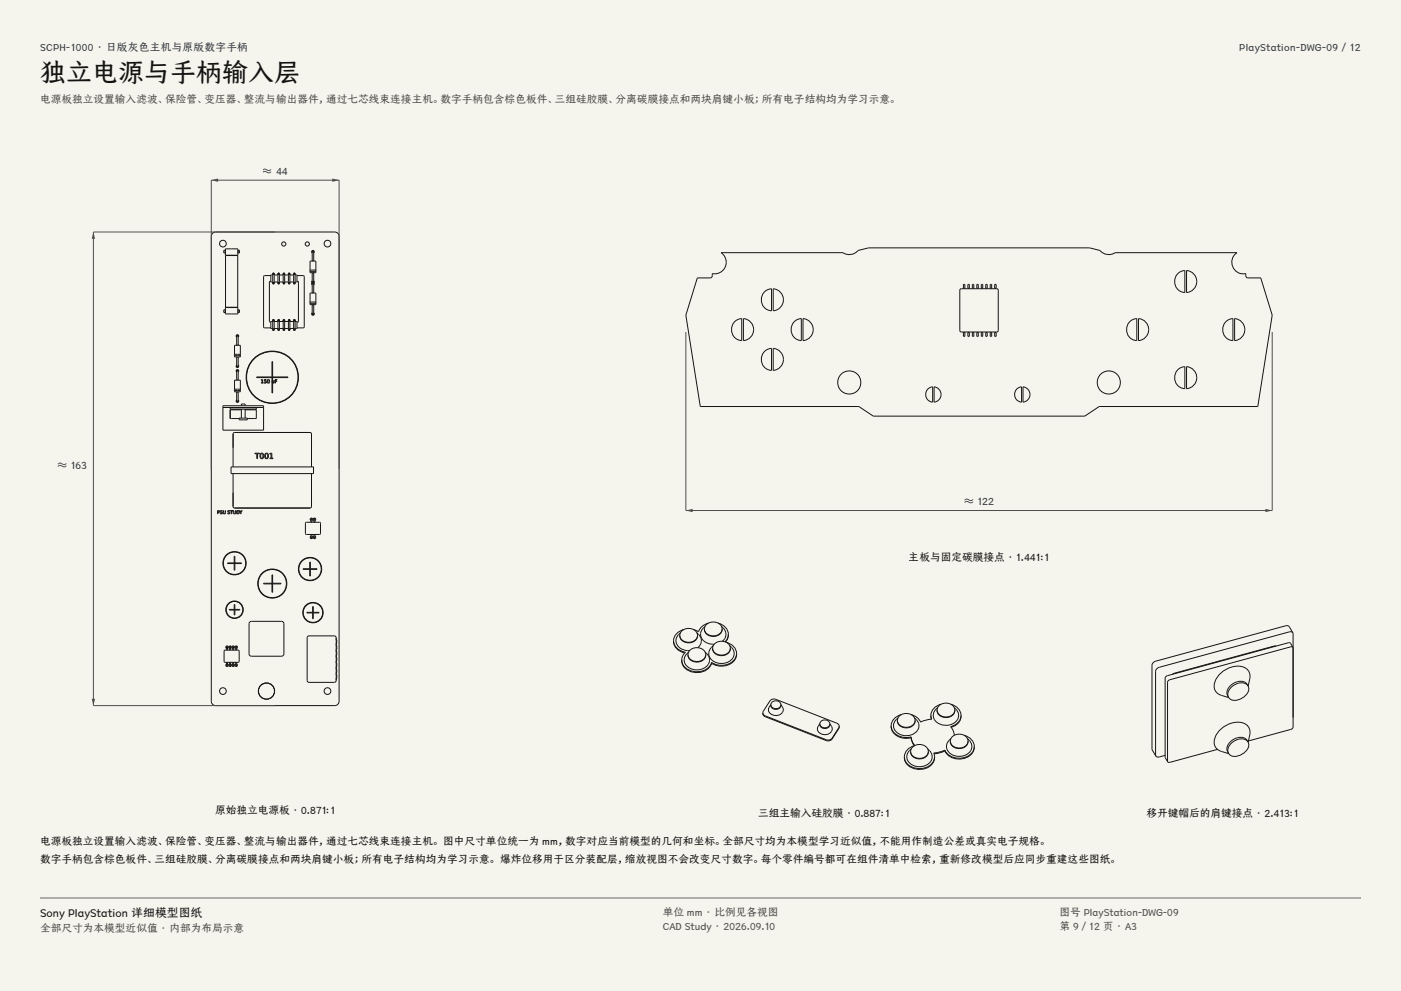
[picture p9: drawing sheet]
<svg xmlns="http://www.w3.org/2000/svg" width="420mm" height="297mm" viewBox="0 0 420 297" stroke-linecap="round" stroke-linejoin="round" font-family="sans-serif">
<g fill="#f5f4ed">
<path d="M0 0h420v297h-420z"/>
<path d="M12 12h396v275h-396z"/>
</g>
<g fill="none" stroke="#141413" stroke-width=".3">
<path d="M63.6 70.1l1-.6h35.8a1.31 1.31 0 0 1 1.3 1.3v139.4a1.31 1.31 0 0 1-1.3 1.3h-35.8a1.31 1.31 0 0 1-1.3-1.3v-139.4zM67.5 75h.1M67.5 75.8h.1M67.5 75h-.4v.8h.4M67.5 75v.8M67.6 74.6h3.7v1.9h-3.7zM67.6 76.6h3.7v15.5h-3.7zM69.4 76.5h.1M69.4 76.5v.1M69.5 76.5v.1M71.3 75h.1M71.3 75.8h.1"/>
<path d="M71.4 75h.4v.8h-.4M71.4 75v.8M93.6 75.8a.39 .39 0 0 1-.1-.6 .39 .39 0 0 1 .6 0 .39 .39 0 0 1-.1 .6M93.6 75.5h.4v2.7h-.4zM94 75.5h.1M94 75.5l-.2-.3-.2 .3M67.5 92.9h.1M67.5 93.7h.1M67.5 92.9h-.4v.8h.4M67.5 92.9v.8M67.6 92.2h3.7v1.9h-3.7zM69.4 92.1h.1"/>
<path d="M69.5 92.1h.1M71.3 92.9h.1M71.3 93.7h.1M71.4 92.9h.4v.8h-.4M71.4 92.9v.8M81.2 82.6h-1.9l-.3 .3v15.1l.3 .3h1.9M81.2 84.3l-.4 .2v11.9l.4 .1M81.8 96v2.8M81.8 96v.4h-.6v2h.6M81.8 82.1v2.8M81.8 98.8l.2 .2 .2-.2M81.8 98.8l.2-.2 .2 .2"/>
<path d="M81.8 96l.2-.2 .2 .2M81.8 96l.2 .2 .2-.2M81.8 82.4l-.6 .1v1.9l.6 .1M81.8 84.9l.2 .2 .2-.2M81.8 84.9l.2-.3 .2 .3M81.8 82.1l.2-.2 .2 .2M81.8 82.1l.2 .2 .2-.2M82.2 96v.4h1.1v-.4M82.2 96v2.8M82.2 82.1v2.8M82.2 98.4h1.1M82.2 84.5h1.1"/>
<path d="M82.2 82.4h1.1M83.3 96v2.8M83.3 82.1v2.8M83.3 98.8l.2 .2 .3-.2M83.3 98.8l.2-.2 .3 .2M83.3 96l.2-.2 .3 .2M83.3 96l.2 .2 .3-.2M83.3 84.9l.2 .2 .3-.2M83.3 84.9l.2-.3 .3 .3M83.3 82.1l.2-.2 .3 .2M83.3 82.1l.2 .2 .3-.2M83.8 96v.4h1.1v-.4"/>
<path d="M83.8 96v2.8M83.8 82.1v2.8M83.8 98.4h1.1M83.8 84.5h1.1M83.8 82.4h1.1M84.9 96v2.8M84.9 82.1v2.8M84.9 98.8l.2 .2 .2-.2M84.9 98.8l.2-.2 .2 .2M84.9 96l.2-.2 .2 .2M84.9 96l.2 .2 .2-.2M84.9 84.9l.2 .2 .2-.2"/>
<path d="M84.9 84.9l.2-.3 .2 .3M84.9 82.1l.2-.2 .2 .2M84.9 82.1l.2 .2 .2-.2M85.3 96v.4h1.2v-.4M85.3 96v2.8M85.3 82.1v2.8M85.3 98.4h1.2M85.3 84.5h1.2M85.3 82.4h1.2M86.5 96v2.8M86.5 82.1v2.8M86.5 98.8l.2 .2 .2-.2"/>
<path d="M86.5 98.8l.2-.2 .2 .2M86.5 96l.2-.2 .2 .2M86.5 96l.2 .2 .2-.2M86.5 84.9l.2 .2 .2-.2M86.5 84.9l.2-.3 .2 .3M86.5 82.1l.2-.2 .2 .2M86.5 82.1l.2 .2 .2-.2M86.9 96v.4h1.1v-.4M86.9 96v2.8M86.9 82.1v2.8M86.9 98.4h1.1M86.9 84.5h1.1"/>
<path d="M86.9 82.4h1.1M88 96v2.8M88 82.1v2.8M88 98.8l.2 .2 .3-.2M88 98.8l.2-.2 .3 .2M88 96l.2-.2 .3 .2M88 96l.2 .2 .3-.2M88 84.9l.2 .2 .3-.2M88 84.9l.2-.3 .3 .3M88 82.1l.2-.2 .3 .2M88 82.1l.2 .2 .3-.2M88.5 96v.4h.5v2h-.5"/>
<path d="M88.5 96v2.8M88.5 82.4l.5 .1v1.9l-.5 .1M88.5 82.1v2.8M89 82.6h1.9l.3 .3v15.1l-.3 .3h-1.9M89 84.3l.5 .2v11.9l-.5 .1M92.9 80.9h1.8v.4h-1.8M92.9 90.5h1.8v.4h-1.8M93.6 94.1h.1M93.6 93.8a.39 .39 0 0 0-.1 .5 .39 .39 0 0 0 .6 0 .39 .39 0 0 0-.1-.5M93.6 84.2l-.2 .4 .2 .8M93.6 81.8h.4v2.7h-.4zM93.6 94.1v-2.7h.4v2.7"/>
<path d="M93.6 84.4l.2 .3 .2-.2M93.6 94.1h.4M93.6 94l.2 .3 .2-.2M93.6 85h.4v2.7h-.4zM94 84.4v.1M94 94v.1M94 84.2l.2 .3-.2 .9M94 85v.1M94 85l-.2-.2-.2 .3M94.7 80.9v-2.7h-1.8v3.5h1.8v-.4M94.7 90.5v-2.7h-1.8v3.5h1.8v-.4M70.3 106.2h1.8v.4h-1.8"/>
<path d="M70.3 116.6h1.8v.4h-1.8M71 119.9a.39 .39 0 0 0-.1 .6 .39 .39 0 0 0 .6 0 .39 .39 0 0 0-.1-.6M71 111.5a.39 .39 0 0 1-.1-.6 .39 .39 0 0 1 .6 0 .39 .39 0 0 1-.1 .6M71 109.4a.39 .39 0 0 0-.1 .6 .39 .39 0 0 0 .6 0 .39 .39 0 0 0-.1-.6M71 101a.39 .39 0 0 1-.1-.6 .39 .39 0 0 1 .6 0 .39 .39 0 0 1-.1 .6M71 107.1h.4v2.7h-.4zM71 117.5h.4v2.7h-.4zM71 109.7l.1 .3 .3-.2M71 100.7h.4v2.7h-.4zM71 111.2h.4v2.7h-.4zM71.4 109.7v.1M71.4 100.7v.1"/>
<path d="M71.4 100.7l-.3-.2-.1 .3M71.4 111.2h.1M71.4 111.2l-.3-.3-.1 .3M72.1 106.2v-2.7h-1.8v3.5h1.8v-.4M72.1 116.6v-2.7h-1.8v3.5h1.8v-.4M76.9 113h9.4v.2h-9.4zM78.3 113.8l.4-.1v1l.2 .1h-.6l.3-.1v-.8zM79.2 113.7h.6l-.4 .2v.2a.37 .37 0 0 1 .4 .2 .37 .37 0 0 1-.1 .5 .37 .37 0 0 1-.5-.2 .29 .29 0 0 0 .4 .1 .29 .29 0 0 0 .1-.4 .29 .29 0 0 0-.5 0zM80.2 113.9l.1-.1a.48 .48 0 0 1 .5 .5 .48 .48 0 0 1-.6 .4zM80.4 113.9a.37 .37 0 0 1 .3 .4 .37 .37 0 0 1-.4 .3zM81.5 114l.2 .7M81.5 108.4h.2v6.3l.3-.1 .2-.6v.8l-.1-.1a.29 .29 0 0 1-.4 .1 .29 .29 0 0 1-.2-.3z"/>
<path d="M81.5 114.6v3.2h.2v-3M82.5 113.7h.6l-.5 .2v.3h.4l-.4 .1v.5zM66.8 121.6h12.2v7.3h-12.2zM66.8 122.1h12.2M69 122.2h7.8v.4h-7.8zM69.3 139.9h24.7v2h-24.7zM69.9 139.9v-9.8l.4-.5 22.9 .1 .2 .4v9.8M71 120.1l.1 .3 .3-.2M71.4 120.1v.1M71.7 125.3h2.4v.5h-2.4zM72.4 122.8h-3.4v2.6h2.7M72.4 121.6v-.5h1.1v.5"/>
<path d="M72.4 122.1v.1M72.4 122.6v2.7M73.5 122.8h3.3v2.6h-2.7M73.5 122.1v.1M73.5 122.6v2.7M76.4 135.8h1.4v.2h-.6v1.5h-.2v-1.5h-.6zM78.2 135.9a.76 .76 0 0 1 .9 .7 .76 .76 0 0 1-.9 .8 1.23 1.23 0 0 1 0-1.5zM78.3 136a.65 .65 0 0 1 .5 .6 .65 .65 0 0 1-.5 .7l-.2-.7zM79.6 135.9a.76 .76 0 0 1 .9 .7 .76 .76 0 0 1-.9 .8 1.23 1.23 0 0 1 0-1.5zM79.8 136a.65 .65 0 0 1 .5 .6 .65 .65 0 0 1-.5 .7l-.2-.7zM80.9 135.9l.6-.1v1.5h.3v.2h-.9v-.2h.4v-1.3l-.4 .1zM65.2 153h.3a.32 .32 0 0 1 .3 .4 .32 .32 0 0 1-.5 .2l-.1 .4z"/>
<path d="M65.3 153.1l.4 .1v.2l-.4 .1zM66.1 153.1l.5-.1-.5 .3a.4 .4 0 0 1 .6 .5 .4 .4 0 0 1-.7 .2l.5-.1-.1-.3a.33 .33 0 0 1-.3-.1 .33 .33 0 0 1 0-.4zM66.9 153l.1 .6a.25 .25 0 0 0 .2 .3 .25 .25 0 0 0 .3-.3l.1-.6v.6a.38 .38 0 0 1-.4 .4 .38 .38 0 0 1-.3-.4zM68.3 153.1l.6-.1-.5 .3a.4 .4 0 0 1 .5 .5 .4 .4 0 0 1-.6 .2l.4-.1v-.3a.33 .33 0 0 1-.4-.1 .33 .33 0 0 1 0-.4zM69 153h.8l-.3 .1v.9l-.1-.9zM69.9 141.9v9.9l.4 .5 22.9-.1 .2-.4v-9.9M70 153l.1 .6a.25 .25 0 0 0 .2 .3 .25 .25 0 0 0 .3-.3l.1-.6v.6a.38 .38 0 0 1-.4 .4 .38 .38 0 0 1-.3-.4zM71 153a.56 .56 0 0 1 .8 .5 .56 .56 0 0 1-.8 .5zM71.1 153.1a.41 .41 0 0 1 .5 .4 .41 .41 0 0 1-.5 .4zM71.8 153l.4 .4 .4-.4-.3 .5v.5zM91.7 156.6h4.2l.1 3.4-4.3 .1-.1-.2zM93.2 156a.38 .38 0 0 1-.1-.6 .38 .38 0 0 1 .6 0 .38 .38 0 0 1-.2 .6"/>
<path d="M93.2 155.5h.3v.9h-.3zM93.2 155.6h.3M94.1 156a.38 .38 0 0 1-.1-.6 .38 .38 0 0 1 .6 0 .38 .38 0 0 1-.2 .6M94.1 155.5h.3v.9h-.3zM94.1 155.6h.3M68.2 168.7h4.2v.2h-4.2zM70.2 166.7h.2v4.2h-.2zM79 174.8h5.2v.2h-5.2zM81.5 172.3h.2v5.2h-.2zM90.9 170.4h4.1v.2h-4.1zM92.9 168.5h.1v4.1h-.1zM93.2 160.7a.38 .38 0 0 0-.1 .6 .38 .38 0 0 0 .6 0 .38 .38 0 0 0-.2-.6"/>
<path d="M93.2 160.2v1h.3v-1M93.2 161.1h.3M94.1 160.7a.38 .38 0 0 0-.1 .6 .38 .38 0 0 0 .6 0 .38 .38 0 0 0-.2-.6M94.1 160.2v1h.3v-1M94.1 161.1h.3M67.2 195l4.4-.1 .1 3.4-4.4 .2zM67.9 199a.38 .38 0 0 0-.1 .6 .38 .38 0 0 0 .6 0 .38 .38 0 0 0-.2-.6M67.9 194.3a.38 .38 0 0 1-.1-.6 .38 .38 0 0 1 .6 0 .38 .38 0 0 1-.2 .6M67.9 193.8h.3v1h-.3zM67.9 198.5v1h.3v-1M67.9 199.4h.3M67.9 193.9h.3"/>
<path d="M68.7 182.6h3.2v.2h-3.2zM68.8 199a.38 .38 0 0 0-.1 .6 .38 .38 0 0 0 .6 0 .38 .38 0 0 0-.2-.6M68.8 194.3a.38 .38 0 0 1-.1-.6 .38 .38 0 0 1 .6 0 .38 .38 0 0 1-.2 .6M68.8 198.5v1h.3v-1M68.8 199.4h.3M68.8 193.8h.3v1h-.3zM68.8 193.9h.3M69.7 199a.38 .38 0 0 0-.1 .6 .38 .38 0 0 0 .6 0 .38 .38 0 0 0-.2-.6M69.7 194.3a.38 .38 0 0 1-.1-.6 .38 .38 0 0 1 .6 0 .38 .38 0 0 1-.2 .6M69.7 198.5v1h.3v-1M69.7 199.4h.3M69.7 193.8h.3v1h-.3z"/>
<path d="M69.7 193.9h.3M70.2 181.2h.2v3.1h-.2zM70.7 199a.38 .38 0 0 0-.2 .6 .38 .38 0 0 0 .6 0 .38 .38 0 0 0-.1-.6M70.7 194.3a.38 .38 0 0 1-.2-.6 .38 .38 0 0 1 .6 0 .38 .38 0 0 1-.1 .6M70.7 193.8h.3v1h-.3zM70.7 198.5v1h.3v-1M70.7 199.4h.3M70.7 193.9h.3M74.9 186.4l.5-.2h9l.5 .2 .2 .5v9.1l-.2 .5-.5 .2h-9l-.5-.2-.2-.5v-9.1zM92 183.5h3.6v.2h-3.6zM92.4 190.6h7.8l.5 .3 .1 13-.3 .5-7.9 .1-.4-.3-.1-13.1zM93.7 181.8h.2v3.6h-.2z"/>
<path d="M100.8 198.7h.2v1.1h-.2M100.8 197h.2v1.1h-.2M100.8 195.2h.2v1.1h-.2M100.8 193.5h.2v1.1h-.2M100.8 191.8h.2v1.1h-.2M100.8 202.2h.2v1.1h-.2M100.8 200.5h.2v1.1h-.2"/>
<circle cx="66.8" cy="73" r="1"/>
<circle cx="85.1" cy="73.1" r=".63"/>
<circle cx="92.1" cy="73.1" r=".63"/>
<circle cx="98.2" cy="73" r="1"/>
<circle cx="81.6" cy="113.1" r="7.9"/>
<circle cx="81.6" cy="113.1" r="7.7"/>
<circle cx="70.3" cy="168.8" r="3.5"/>
<circle cx="70.3" cy="168.8" r="3.4"/>
<circle cx="81.6" cy="174.9" r="4.4"/>
<circle cx="81.6" cy="174.9" r="4.2"/>
<circle cx="92.9" cy="170.5" r="3.5"/>
<circle cx="92.9" cy="170.5" r="3.4"/>
<circle cx="70.3" cy="182.7" r="2.62"/>
<circle cx="70.3" cy="182.7" r="2.49"/>
<circle cx="93.8" cy="183.6" r="3.1"/>
<circle cx="93.8" cy="183.6" r="2.93"/>
<circle cx="66.8" cy="207.1" r="1"/>
<circle cx="79.9" cy="207.1" r="2.45"/>
<circle cx="79.9" cy="207.1" r="2.4"/>
<circle cx="98.2" cy="207.1" r="1"/>
</g>
<path d="M63.3 140.5v-86.5h38.4v86.5" fill="none" stroke="#504e49" stroke-width=".3"/>
<g fill="#504e49">
<path d="M63.3 54l2.1-.5v1z"/>
<path d="M99.6 53.5l2.1 .5-2.1 .5z"/>
</g>
<path d="M82.5 69.5h-54.5v142h54.5" fill="none" stroke="#504e49" stroke-width=".3"/>
<g fill="#504e49">
<path d="M28 69.5l.5 2.1h-1z"/>
<path d="M27.5 209.4h1l-.5 2.1z"/>
</g>
<g fill="none" stroke="#141413" stroke-width=".3">
<path d="M216.2 75.7h36.5a3.5 3.5 0 0 0 4.6-.6l3.1-.8h66.2l3.1 .8a3.5 3.5 0 0 0 4.6 .6h36.5a3.5 3.5 0 0 0-1.2 4.2 3.5 3.5 0 0 0 3.9 2.1v.9l.4 .3 4.1 .1 3.4 11.2-4.3 27.3h-47.6l-4.3 2.9h-63.4l-4.3-2.9h-47.6l-4.3-27.3 3.4-11.2 4.1-.1 .4-.3v-.9a3.5 3.5 0 0 0 3.9-2.1 3.5 3.5 0 0 0-1.2-4.2zM220.1 96.6l1.3-.9 1-.2v6.6a3.3 3.3 0 0 1-2.9-2.1 3.3 3.3 0 0 1 .6-3.4zM222.9 95.5a3.3 3.3 0 0 1 3 3.3 3.3 3.3 0 0 1-3 3.3zM229 87.7l1.4-1 .9-.2v6.7a3.3 3.3 0 0 1-2.8-2.1 3.3 3.3 0 0 1 .5-3.4zM231.8 86.5a3.3 3.3 0 0 1 3.1 3.3 3.3 3.3 0 0 1-3.1 3.4zM237.9 96.6l1.4-.9 .9-.2v6.6a3.3 3.3 0 0 1-2.8-2.1 3.3 3.3 0 0 1 .5-3.4zM240.7 95.5a3.3 3.3 0 0 1 3.1 3.3 3.3 3.3 0 0 1-3.1 3.3zM287.8 86.7l.4-.2h10.6l.4 .2 .1 12.4-.3 .3-10.8 .1-.4-.2zM288.8 85.2h.4v1.2h-.4zM288.8 99.6h.4v1.2h-.4zM290.2 99.6h.4v1.2h-.4zM290.2 85.2h.4v1.2h-.4z"/>
<path d="M291.5 99.6h.4v1.2h-.4zM291.5 85.2h.4v1.2h-.4zM292.8 99.6h.5v1.2h-.5zM292.8 85.2h.5v1.2h-.5zM294.2 99.6h.4v1.2h-.4zM294.2 85.2h.4v1.2h-.4zM295.5 99.6h.4v1.2h-.4zM295.5 85.2h.4v1.2h-.4zM296.9 99.6h.4v1.2h-.4zM296.9 85.2h.4v1.2h-.4zM298.2 99.6h.4v1.2h-.4zM298.2 85.2h.4v1.2h-.4z"/>
<path d="M338.5 96.6l1.4-.9 .9-.2v6.6a3.3 3.3 0 0 1-2.8-2.1 3.3 3.3 0 0 1 .5-3.4zM341.3 95.5a3.3 3.3 0 0 1 3.1 3.3 3.3 3.3 0 0 1-3.1 3.3zM352.9 82.2l1.4-.9 .9-.2v6.6a3.3 3.3 0 0 1-2.8-2.1 3.3 3.3 0 0 1 .5-3.4zM355.7 81.1a3.3 3.3 0 0 1 3.1 3.3 3.3 3.3 0 0 1-3.1 3.3zM367.3 96.6l1.4-.9 .9-.2v6.6a3.3 3.3 0 0 1-2.8-2.1 3.3 3.3 0 0 1 .5-3.4zM370.1 95.5a3.3 3.3 0 0 1 3.1 3.3 3.3 3.3 0 0 1-3.1 3.3zM229 105.5l1.4-.9 .9-.2v6.6a3.3 3.3 0 0 1-2.8-2 3.3 3.3 0 0 1 .5-3.5zM231.8 104.4a3.3 3.3 0 0 1 3.1 3.3 3.3 3.3 0 0 1-3.1 3.3zM278.3 116.5l1.3-.6v4.6a2.32 2.32 0 0 1-2-1.6 2.32 2.32 0 0 1 .7-2.4zM280 115.9a2.31 2.31 0 0 1 2.1 2.3 2.31 2.31 0 0 1-2.1 2.3zM304.9 116.5l1.4-.6v4.6a2.32 2.32 0 0 1-2-1.6 2.32 2.32 0 0 1 .6-2.4zM306.7 115.9a2.31 2.31 0 0 1 2.1 2.3 2.31 2.31 0 0 1-2.1 2.3z"/>
<path d="M352.9 111l1.4-.9 .9-.2v6.6a3.3 3.3 0 0 1-2.8-2 3.3 3.3 0 0 1 .5-3.5zM355.7 109.9a3.3 3.3 0 0 1 3.1 3.3 3.3 3.3 0 0 1-3.1 3.3z"/>
<circle cx="254.6" cy="114.6" r="3.5"/>
<circle cx="332.4" cy="114.6" r="3.5"/>
</g>
<path d="M205.6 99.5v53.5h175.8v-53.5" fill="none" stroke="#504e49" stroke-width=".3"/>
<g fill="#504e49">
<path d="M205.6 153l2-.5v1z"/>
<path d="M379.4 152.5l2 .5-2 .5z"/>
</g>
<g fill="none" stroke="#141413" stroke-width=".3">
<path d="M201.9 192a3.9 3.9 0 0 0 3.6 3.5l-.9 1.3-.2 1M201.9 192a3.7 3.7 0 0 0 3.4 3.7M203.8 190.4a2.77 2.77 0 0 0 2.3 2.3 2.77 2.77 0 0 0 2.9-1.5l.1-.8M203.8 190.4a2.81 2.81 0 0 0 2.2 2.1 2.81 2.81 0 0 0 2.8-1.2l.3-.9M203.8 190.4a2.74 2.74 0 0 1 2.6-2.1 2.74 2.74 0 0 1 2.7 2.1M204 189.7a2.79 2.79 0 0 0-1.3 3 2.79 2.79 0 0 0 2.5 2.1l1.5 .2M204.4 197.8a4 4 0 0 0 4.4 3.8 4.2 4.2 0 0 0 4.5-2.8M204.4 197.8a4.3 4.3 0 0 0 5.4 3.5 4.1 4.1 0 0 0 3.5-2.8M205 188.7a3.8 3.8 0 0 0-3.1 3.3M206.2 196.2a2.77 2.77 0 0 0 2.4 2.3 2.77 2.77 0 0 0 2.8-1.5l.2-.8M206.2 196.2a2.81 2.81 0 0 0 2.3 2.1 2.81 2.81 0 0 0 2.8-1.2l.3-.9M206.2 196.2a2.74 2.74 0 0 1 2.7-2.1 2.74 2.74 0 0 1 2.7 2.1"/>
<path d="M206.4 195.4a2.8 2.8 0 0 0-1.2 3.1 2.8 2.8 0 0 0 2.5 2.1 3.7 3.7 0 0 0 5-2.9l-.3-1.1-1-1.2M208.9 189.7a2.63 2.63 0 0 1 .3 4.4M211.2 188.5a2.77 2.77 0 0 0 2.3 2.3 2.77 2.77 0 0 0 2.9-1.5l.1-.8M211.2 188.5a2.81 2.81 0 0 0 2.2 2.1 2.81 2.81 0 0 0 2.8-1.2l.3-.9M211.2 188.5a2.74 2.74 0 0 1 2.6-2.1 2.74 2.74 0 0 1 2.7 2.1M211.3 187.8a2.8 2.8 0 0 0-1.2 3 2.8 2.8 0 0 0 2.5 2.1l1.5 .2M212.4 186.7l-1.2 .5-1 .7-.8 1.4-1.5-.6M213.3 198.5v.3M213.6 194.3a2.77 2.77 0 0 0 2.3 2.2 2.77 2.77 0 0 0 2.9-1.4l.2-.8M213.6 194.3a2.81 2.81 0 0 0 2.2 2 2.81 2.81 0 0 0 2.9-1.1l.3-.9M213.6 194.3a2.74 2.74 0 0 1 2.7-2.1 2.74 2.74 0 0 1 2.7 2.1M213.8 193.5a2.76 2.76 0 0 0-1.3 2.9 2.76 2.76 0 0 0 2.3 2.2 3.7 3.7 0 0 0 5.3-3.1 3.2 3.2 0 0 0-1.3-2"/>
<path d="M215.3 186.7a3.8 3.8 0 0 1 3.1 3.4M216.3 187.8a2.63 2.63 0 0 1 .2 4.4M217.7 192.5a3.8 3.8 0 0 1 3.1 3.4M218.4 190.1a3.1 3.1 0 0 1-.9 2.3M218.4 190.1l-.3 1.2-.8 1M220.8 195.9a3.8 3.8 0 0 1-4.1 3.7 5.4 5.4 0 0 1-3.4-.8M220.8 195.9a4.1 4.1 0 0 1-5 3.5l-1.7-.4-.8-.5M381.6 193.7v.2M382.5 193.6h-.5l-30 8.2-.5 .3M387.6 189.6v28.5l-.6 .5-12.7 3.5M387.6 189.6l-.4-.2h-.7l-39 10.6-.6 .3-.5 .9 .1 25.4M387.6 189.6l-1.3-2-.8-.1-39 10.7-.7 .3-.4 .8v25.1l1.1 2.2"/>
<path d="M387.6 194l-.6-.2-36.8 10.2-.2 .4 .1 23.9M387.6 194l.1 .2M387.6 194l-.7-1.2-.6-.2-36.8 10.2-.2 .4v23.7l.8 1.4M228.7 213.6l2.1-3.5 .6-.5 .8-.1 18.6 7.2 .6 .4 .2 .6M228.7 213.6l.2 .6 .5 .4 18.7 7.2 .8-.1 .6-.5 2.1-3.5M228.7 213.6l.2 .8 .5 .4 18.7 7.2 .8-.1 .6-.4 1.9-3.1 .2-.7M231.1 211.2a1.51 1.51 0 0 0 1.5 1.4 1.51 1.51 0 0 0 1.5-1.4M231.1 211.2a1.55 1.55 0 0 0 1.5 1.2 1.55 1.55 0 0 0 1.5-1.2M231.1 211.2a1.55 1.55 0 0 1 1.5-1.2 1.55 1.55 0 0 1 1.5 1.2M231.1 211.2a1.91 1.91 0 0 0-.5 2.3 1.91 1.91 0 0 0 2.3 .9 1.83 1.83 0 0 0 1.8-1.2 1.83 1.83 0 0 0-.6-2M245.8 216.9a1.51 1.51 0 0 0 1.5 1.5 1.51 1.51 0 0 0 1.5-1.5M245.8 216.9a1.55 1.55 0 0 0 1.5 1.2 1.55 1.55 0 0 0 1.5-1.2"/>
<path d="M245.8 216.9a1.55 1.55 0 0 1 1.5-1.1 1.55 1.55 0 0 1 1.5 1.1M245.8 216.9a1.91 1.91 0 0 0-.5 2.4 1.91 1.91 0 0 0 2.3 .9 1.83 1.83 0 0 0 1.8-1.2 1.83 1.83 0 0 0-.6-2.1M267.2 217.5a4.4 4.4 0 0 0 5.9 3.6M267.2 217.5a4.4 4.4 0 0 0 5.9 3.3M269 215.9a2.77 2.77 0 0 0 2.3 2.3 2.77 2.77 0 0 0 2.9-1.5l.1-.8M269 215.9a2.81 2.81 0 0 0 2.2 2.1 2.81 2.81 0 0 0 2.9-1.2l.2-.9M269 215.9a2.74 2.74 0 0 1 2.7-2.1 2.74 2.74 0 0 1 2.6 2.1M269.2 215.2a2.78 2.78 0 0 0-1.3 3 2.78 2.78 0 0 0 2.5 2.1 3.8 3.8 0 0 0 5.1-2.7l-.2-1.1-1.1-1.3M270.2 214.2a3.8 3.8 0 0 0-3 3.3M273.1 214.2l1.8 .8 1.1 1.4 1.6-.6 1.7-.3-.2-1.1M279.1 214.4l.1 1.2M280.9 212.8a2.77 2.77 0 0 0 2.3 2.3 2.77 2.77 0 0 0 2.9-1.5l.1-.8"/>
<path d="M280.9 212.8a2.81 2.81 0 0 0 2.2 2.1 2.81 2.81 0 0 0 2.9-1.2l.2-.9M280.9 212.8a2.74 2.74 0 0 1 2.7-2.1 2.74 2.74 0 0 1 2.6 2.1M281.1 212.1a2.78 2.78 0 0 0-1.3 2.9 2.78 2.78 0 0 0 2.4 2.2 3.7 3.7 0 0 0 5.2-3.1 3.2 3.2 0 0 0-1.3-2M282.1 211.1a3.8 3.8 0 0 0-3 3.3M285 211.1a3.8 3.8 0 0 1 3.1 3.3M288.1 214.4a3.7 3.7 0 0 1-3.1 3.4l.8 1.2 .3 1.4M288.1 214.4a3.6 3.6 0 0 1-3 3.6M374.1 205.5a2.68 2.68 0 0 0-4-.9 2.96 2.96 0 0 0-1.8 4.4M374.1 205.5a3.6 3.6 0 0 0-5.5 1.1 2.22 2.22 0 0 0-.3 2.4M374.1 205.5a3.1 3.1 0 0 1-2.1 3.9 2.83 2.83 0 0 1-3.7-.4M374.2 205.7a4.7 4.7 0 0 0-.2-5 5.6 5.6 0 0 0-6.8 .1 5.3 5.3 0 0 0-2.9 6.1 5 5 0 0 0 4.1 2.2M271.1 226.8a4 4 0 0 0 4.5 3.8 4.1 4.1 0 0 0 4.6-3.5v-.3"/>
<path d="M271.1 226.8a4.3 4.3 0 0 0 5.4 3.5 3.8 3.8 0 0 0 3.7-3.5M273 225.2a2.77 2.77 0 0 0 2.3 2.3 2.77 2.77 0 0 0 2.9-1.5l.1-.8M273 225.2a2.81 2.81 0 0 0 2.2 2.1 2.81 2.81 0 0 0 2.8-1.2l.3-.9M273 225.2a2.74 2.74 0 0 1 2.6-2.1 2.74 2.74 0 0 1 2.7 2.1M273.1 221.1l.2 1 .8 1.4M273.1 220.8l.4 1.4 .7 1.2M273.1 220.8v.3M273.2 224.5a2.8 2.8 0 0 0-1.3 3 2.8 2.8 0 0 0 2.5 2.1 3.7 3.7 0 0 0 5.1-2.9l-.3-1-1.1-1.2M274.2 223.5a3.8 3.8 0 0 0-3.1 3.3M283.2 225l-1.5 .6-1.7 .3M283.2 224.8l-1.5 .6-1.8 .3 .3 1.1M283.2 224.8v.2"/>
<path d="M284.9 222.1a2.77 2.77 0 0 0 2.3 2.3 2.77 2.77 0 0 0 2.9-1.5l.1-.8M284.9 222.1a2.81 2.81 0 0 0 2.2 2.1 2.81 2.81 0 0 0 2.8-1.2l.3-.9M284.9 222.1a2.74 2.74 0 0 1 2.7-2.1 2.74 2.74 0 0 1 2.6 2.1M285.1 221.4a2.79 2.79 0 0 0-1.3 3 2.79 2.79 0 0 0 2.5 2.1 3.7 3.7 0 0 0 5-3.1 3.2 3.2 0 0 0-1.3-2M286.1 220.4h.1M289 220.4a3.8 3.8 0 0 1 3.1 3.3M292.1 223.7a3.9 3.9 0 0 1-4.4 3.8 4.6 4.6 0 0 1-4.5-2.5M292.1 223.7a4.2 4.2 0 0 1-5.4 3.5 4.4 4.4 0 0 1-3.5-2.4M349.3 226.4l-2.1 .5-.7-.3M365 224.6l-14.3 3.9-.6-.2M374.1 222.3a2.68 2.68 0 0 0-4-.9 2.96 2.96 0 0 0-1.8 4.4M374.1 222.3a3.6 3.6 0 0 0-5.5 1.1 2.22 2.22 0 0 0-.3 2.4"/>
<path d="M374.1 222.3a3.1 3.1 0 0 1-2.1 3.9 2.83 2.83 0 0 1-3.7-.4M374.2 222.5a4.7 4.7 0 0 0-.2-5 5.6 5.6 0 0 0-6.8 .1 5.3 5.3 0 0 0-2.9 6.1 5 5 0 0 0 4.1 2.2"/>
</g>
<path d="M12 269.3h396zM12 269h396v.3h-396z" fill-rule="evenodd" fill="#504e49"/>
<text font-size="7.8" fill="#141413" x="12" y="24.7">独立电源与手柄输入层</text>
<text font-size="3.5" fill="#141413" x="12" y="274.9">Sony PlayStation 详细模型图纸</text>
<g font-size="3.2" fill="#1b365d">
<text x="12" y="15.3">SCPH-1000 · 日版灰色主机与原版数字手柄</text>
<text x="371.5" y="15.3">PlayStation-DWG-09 / 12</text>
<text x="78.7" y="52.4">≈ 44</text>
<text x="17.2" y="140.5">≈ 163</text>
<text x="289" y="151.4">≈ 122</text>
</g>
<g font-size="3.2" fill="#504e49">
<text x="12" y="30.9">电源板独立设置输入滤波、保险管、变压器、整流与输出器件，通过七芯线束连接主机。数字手柄包含棕色板件、三组硅胶膜、分离碳膜接点和两块肩键小板；所有电子结构均为学习示意。</text>
<text x="198.7" y="274.5">单位 mm · 比例见各视图</text>
<text x="317.6" y="274.5">图号 PlayStation-DWG-09</text>
<text x="12" y="279.3">全部尺寸为本模型近似值 · 内部为布局示意</text>
<text x="198.7" y="278.8">CAD Study · 2026.09.10</text>
<text x="317.6" y="278.8">第 9 / 12 页 · A3</text>
</g>
<g font-size="3.2" fill="#141413">
<text x="272.5" y="168">主板与固定碳膜接点 · 1.441:1</text>
<text x="64.5" y="244">原始独立电源板 · 0.871:1</text>
<text x="227.3" y="245">三组主输入硅胶膜 · 0.887:1</text>
<text x="343.7" y="245">移开键帽后的肩键接点 · 2.413:1</text>
<text x="12" y="253.3">电源板独立设置输入滤波、保险管、变压器、整流与输出器件，通过七芯线束连接主机。 图中尺寸单位统一为 mm，数字对应当前模型的几何和坐标。全部尺寸均为本模型学习近似值，不能用作制造公差或真实电子规格。</text>
<text x="12" y="258.6">数字手柄包含棕色板件、三组硅胶膜、分离碳膜接点和两块肩键小板；所有电子结构均为学习示意。 爆炸位移用于区分装配层，缩放视图不会改变尺寸数字。每个零件编号都可在组件清单中检索，重新修改模型后应同步重建这些图纸。</text>
</g>
</svg>
